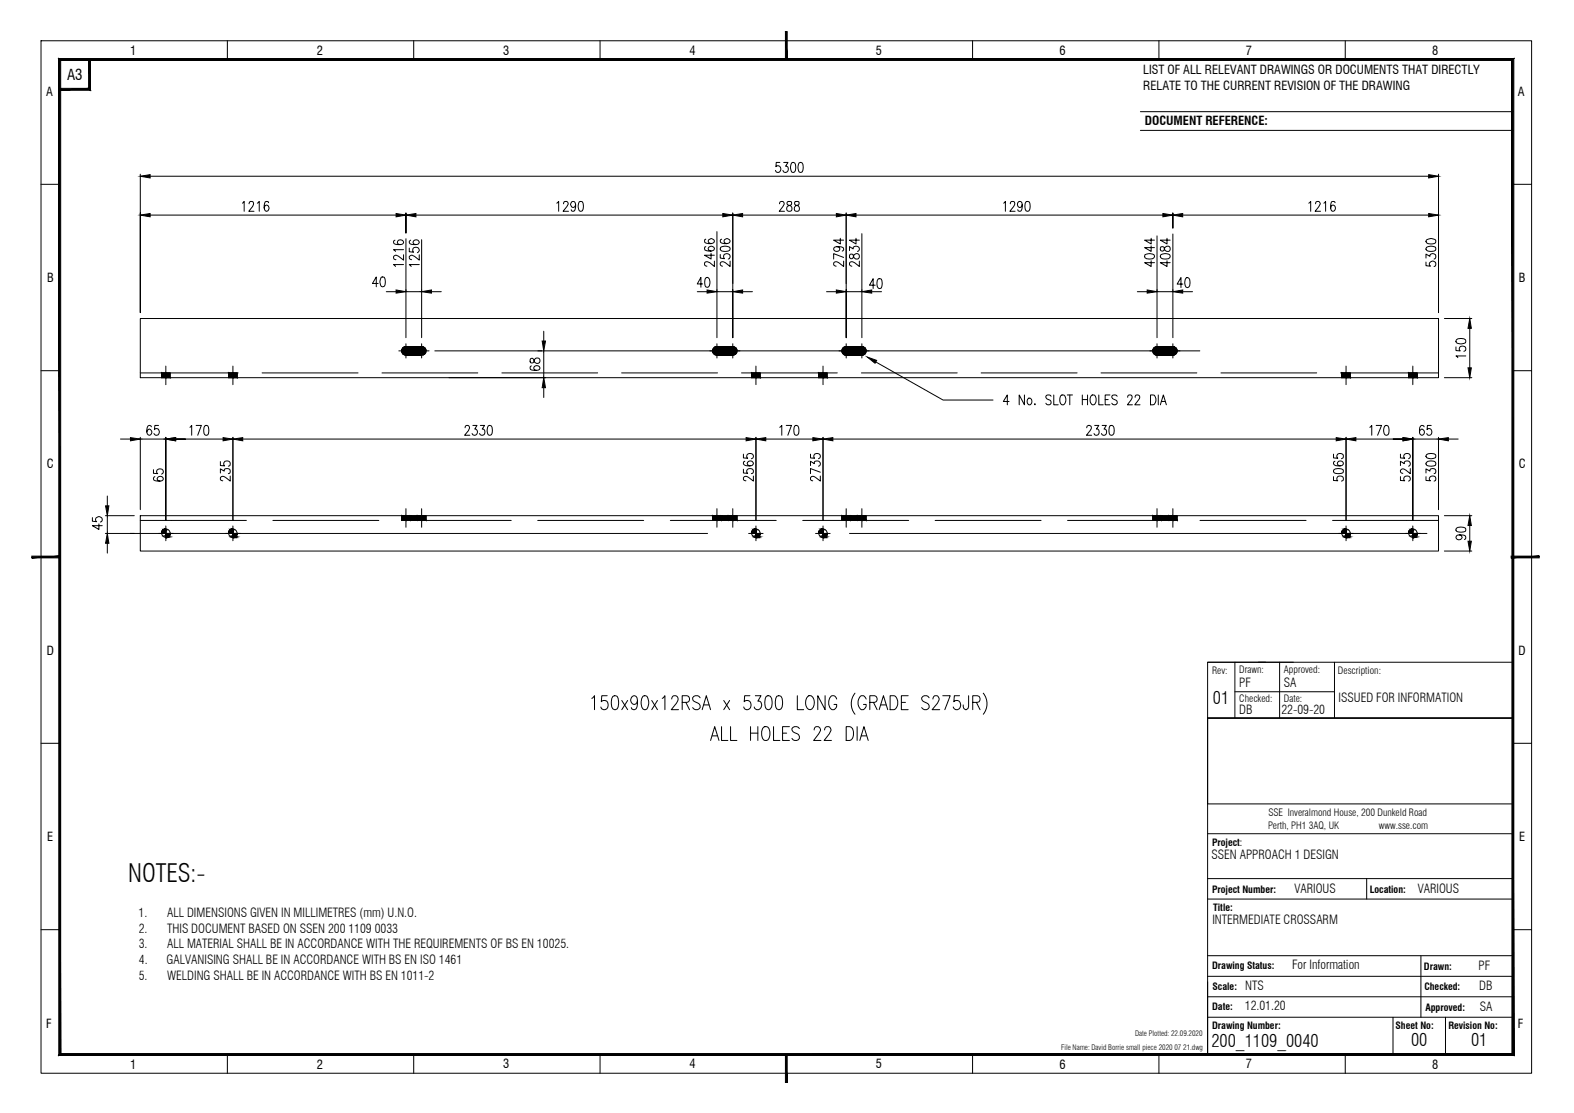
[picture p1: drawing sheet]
<svg xmlns="http://www.w3.org/2000/svg" width="420mm" height="297mm" viewBox="0 0 420 297" stroke-linecap="round" stroke-linejoin="round" font-family="sans-serif">
<!-- layer: Border -->
<g fill="none" stroke="#000" stroke-width=".27">
<path d="M304.4 29.8h99.4M304.4 34.8h99.4M322.4 176.7h81.4M345.2 176.7h-22.8v14.9h81.4h-81.4v89.8h81.4M356.2 176.7v14.9M403.8 213.5v18.1M322.4 222.5h81.4M322.4 234.5h81.4M322.4 239.9h81.4M364.8 234.5v5.4M322.4 255.1h81.4M379.3 255.1v16.4"/>
<path d="M322.4 260.6h81.4M322.4 266h81.4M322.4 271.5h81.4M371.8 271.5v9.9M385.9 271.5v9.9"/>
</g>
<!-- layer: Border Grid -->
<g fill="none" stroke="#000" stroke-width=".27">
<path d="M11 10.9h397.8v275.5h-397.8zM60.7 10.9v5M110.4 10.9v5M160.2 10.9v5M259.6 10.9v5M309.4 10.9v5M359.1 10.9v5M11 49.2h4.9M403.8 49.2h5M11 98.9h4.9M403.8 98.9h5M11 198.4h4.9"/>
<path d="M403.8 198.4h5M11 248.1h4.9M403.8 248.1h5M60.7 281.4v5M110.4 281.4v5M160.2 281.4v5M259.6 281.4v5M309.4 281.4v5M359.1 281.4v5"/>
</g>
<!-- layer: Border -->
<g fill="#000" stroke="#000" stroke-width=".27">
<path d="M15.7 15.6l.5 .5 387.9-.5zM16.2 16.1l387.9-.5-.5 .5zM404.1 15.6l-.5 .5 .5 265.6zM403.6 16.1l.5 265.6-.5-.5zM15.7 281.7h388.4l-.5-.5zM16.2 281.2h387.4l-387.9 .5zM15.7 15.6v266.1l.5-.5zM15.7 15.6l.5 .5v265.1z"/>
<path d="M15.9 23.6v.5l7.8-.5zM15.9 24.1l7.8-.5 .5 .5zM23.7 15.9v7.7l.5 .5zM23.7 15.9h.5v8.2z"/>
</g>
<!-- layer: 0 -->
<g fill="#000" stroke="#000" stroke-width=".27">
<path d="M209.7 8.4v7.5h.4zM209.7 8.4h.4v7.5z"/>
<path d="M8.5 148.9h7.4v-.5zM8.5 148.4h7.4l-7.4 .5z"/>
<path d="M403.4 148.9h7.5v-.5zM403.4 148.4h7.5l-7.5 .5z"/>
<path d="M209.7 281.4v7.5h.4zM209.7 281.4h.4v7.5z"/>
</g>
<path d="M329.6 176.7v14.9M335.9 176.7h2M341.6 176.7v14.9M403.8 176.7v14.9M322.4 191.6h81.4v22.9h-81.4zM329.6 184.6h26.6" fill="none" stroke="#000" stroke-width=".27"/>
<!-- layer: PDF_Text -->
<g fill="none" stroke="#000" stroke-width=".27">
<path d="M269.4 107.1h-1.6l1.1-1.7v2.6M273.5 105.4v2.6l-1.4-2.6v2.6M274.5 106.4a.86 .86 0 0 1 1 .6 .86 .86 0 0 1-.5 1 .92 .92 0 0 1-.8-.6 .92 .92 0 0 1 .3-1zM276.3 107.8v.2zM280.6 105.7a.75 .75 0 0 0-.8-.3 .75 .75 0 0 0-.6 .6l.4 .5 .8 .3a.71 .71 0 0 1-.3 1.2l-.7-.1-.2-.3M281.3 105.4v2.6h1.2M283.3 105.5a.84 .84 0 0 1 .9 .1 .84 .84 0 0 1 .3 .8l-.1 1a.77 .77 0 0 1-1 .6 .77 .77 0 0 1-.5-1l.1-1zM284.9 105.4h1.4M285.6 105.4v2.6M288.9 105.4v2.6M288.9 106.6h1.4M290.3 105.4v2.6"/>
<path d="M291.4 105.5a.81 .81 0 0 1 .9 0 .81 .81 0 0 1 .3 .9l-.1 1a.72 .72 0 0 1-.7 .7 .72 .72 0 0 1-.7-.7l-.1-1zM293.3 105.4v2.6h1.2M295 106.6h.8M296.3 105.4h-1.3v2.6h1.3M298.2 105.7a.78 .78 0 0 0-.8-.3 .78 .78 0 0 0-.6 .6l.2 .4 1 .4a.73 .73 0 0 1-.1 1.2 .73 .73 0 0 1-1.1-.4M301 106l.1-.4 .3-.2 .7 .2v.8l-1.2 1.6h1.4M303 106l.1-.4a.65 .65 0 0 1 .9-.1 .65 .65 0 0 1 .2 .9l-1.3 1.6h1.4M307.1 105.4h.7a1.52 1.52 0 0 1 0 2.6h-.7zM309.2 105.4v2.6M309.7 108l.8-2.6 .8 2.6M310 107.1h1.1M158 186.4l.7-.7v3.7"/>
<path d="M162.1 185.7h-1.5l-.1 1.6a1.07 1.07 0 0 1 1.3-.2 1.07 1.07 0 0 1 .5 1.2 1 1 0 0 1-.8 1.1 1 1 0 0 1-1.1-.7M163.6 185.8l.4-.1 .7 .1a3.8 3.8 0 0 1 0 3.4l-.7 .2a1.78 1.78 0 0 1-.8-2.1zM166 186.9l1.5 2.5M167.5 186.9l-1.5 2.5M170.2 186.9a.93 .93 0 0 1-1 1.1 1.2 1.2 0 0 1-.9-1.2 1.2 1.2 0 0 1 1.1-1.1l.4 .1a3.5 3.5 0 0 1 0 3.4l-.7 .2-.5-.2-.1-.4M171.6 185.8l.7-.1a2.32 2.32 0 0 1 .7 3l-.3 .5-.7 .2a2.7 2.7 0 0 1-.4-3.6zM174 186.9l1.5 2.5M175.5 186.9l-1.5 2.5M176.8 186.4l.7-.7v3.7M179.3 186.6l.3-.8 .8-.1a1.18 1.18 0 0 1 .2 2l-1.4 1.7h1.9M182.1 187.5h1.3a.91 .91 0 0 0 .7-.9 .91 .91 0 0 0-.7-.9h-1.3v3.7M183.1 187.5l1 1.9"/>
<path d="M186.9 186.2a1.05 1.05 0 0 0-1.1-.6 1.05 1.05 0 0 0-.9 1l.1 .3 .5 .4a1.68 1.68 0 0 1 1.4 1v.5a1.13 1.13 0 0 1-2 0M187.4 189.4l1.1-3.7 1.2 3.7M187.9 188.1h1.4M189.7 197.6l1.1-3.7 1.1 3.7M190.1 196.4h1.4M192.6 193.9v3.7h1.7M193.2 186.9l1.6 2.5M194.8 186.9l-1.6 2.5M195 193.9v3.7h1.7M200.2 185.7h-1.4l-.1 1.6a1.07 1.07 0 0 1 1.3-.2 1.07 1.07 0 0 1 .5 1.2 1 1 0 0 1-.8 1.1 1 1 0 0 1-1.2-.7M200.3 193.9v3.7M200.3 195.7h2"/>
<path d="M201.6 185.7h1.5l-.8 1.4a1.11 1.11 0 0 1 .9 1.6 1.11 1.11 0 0 1-1.7 .3l-.2-.3M202.3 193.9v3.7M203.8 194.1a1.12 1.12 0 0 1 1.3 0 1.12 1.12 0 0 1 .4 1.2 2.22 2.22 0 0 1-.8 2.3 1.18 1.18 0 0 1-1.4-1.4 2.79 2.79 0 0 1 .5-2.1zM204.5 185.8l.8-.1a1.81 1.81 0 0 1 .8 2.1l-.1 .9-.4 .5-.6 .2a1.78 1.78 0 0 1-.8-2.1zM206.5 193.9v3.7h1.7M207.3 185.8l.8-.1a1.81 1.81 0 0 1 .8 2.1l-.4 1.4-.7 .2a1.78 1.78 0 0 1-.8-2.1zM208.9 195.7h1.1M210.7 193.9h-1.8v3.7h1.8M212.8 185.7v3.7h1.7M213.4 194.4a1.06 1.06 0 0 0-1.1-.5 1.06 1.06 0 0 0-.9 .9 2.05 2.05 0 0 0 1.7 1.2 .94 .94 0 0 1-.4 1.6l-1-.2-.3-.3M215.6 185.9a1.11 1.11 0 0 1 1.3 0 1.11 1.11 0 0 1 .4 1.1l-.1 1.5a1 1 0 0 1-1 .9 1 1 0 0 1-1-.9l-.1-1.5zM217.3 194.8l.3-.7 .8-.2a.91 .91 0 0 1 .4 1.4l-1.6 2.3h1.9"/>
<path d="M220.1 194.8l.3-.7 .8-.2a.91 .91 0 0 1 .4 1.4l-1.6 2.3h1.9M220.2 185.7v3.7l-1.9-3.7v3.7M223.3 186.6a.98 .98 0 0 0-.9-1 .98 .98 0 0 0-1 1 2.41 2.41 0 0 0 .7 2.8 1.13 1.13 0 0 0 1.2-1.4h-.7M225.9 193.9h1a2.16 2.16 0 0 1 0 3.7h-1zM228.2 185a4.5 4.5 0 0 0 0 5.6M228.8 193.9v3.7M229.5 197.6l1.1-3.7 1.2 3.7M229.9 196.4h1.4M231.2 186.6a1.03 1.03 0 0 0-1.6-.8 2.45 2.45 0 0 0 .3 3.6 1.18 1.18 0 0 0 1.3-1.4h-.7M232.2 187.5h1.3a.91 .91 0 0 0 .7-.9 .91 .91 0 0 0-.7-.9h-1.3v3.7M233.2 187.5l.9 1.9M234.7 189.4l1.1-3.7 1.2 3.7"/>
<path d="M235.1 188.1h1.4M237.6 185.7h1.1a2.22 2.22 0 0 1 0 3.7h-1.1zM240.6 187.5h1.1M242.4 185.7h-1.8v3.7h1.8M248 186.2a1.05 1.05 0 0 0-1.1-.6 1.05 1.05 0 0 0-.9 1 2.09 2.09 0 0 0 1.7 1.2l.3 .5v.5a1.13 1.13 0 0 1-2 0M249 186.6l.2-.5 .3-.4 .9 .1a1.25 1.25 0 0 1-.1 1.9l-1.5 1.7h2.1M251.7 185.7h1.9l-1.4 3.7M256.1 185.7h-1.4l-.1 1.6a1.19 1.19 0 0 1 1.9 .6 1.19 1.19 0 0 1-1.3 1.5l-.5-.2-.2-.5M258.6 185.7v2.8a.94 .94 0 0 1-.9 .9 1.04 1.04 0 0 1-.6-1.3M259.7 187.5h1.2a.9 .9 0 0 0 .7-.9 .9 .9 0 0 0-.7-.9h-1.2v3.7M260.6 187.5l1 1.9M262.5 185a4.5 4.5 0 0 1 0 5.6"/>
</g>
<!-- layer: PDF_EL-Steel -->
<path d="M37.5 85h346.5v15.8h-346.5zM108.4 92.5h4.2M108.4 94.8h4.2M191.4 92.5h4.2M191.4 94.8h4.2M225.9 92.5h4.2M225.9 94.8h4.2M308.8 92.5h4.3M308.8 94.8h4.3M37.5 137.6h346.5v9.5h-346.5zM37.5 138.9h8.4M375.6 138.9h8.4" fill="none" stroke="#000" stroke-width=".27"/>
<!-- layer: PDF_EL-Holes -->
<g fill="#000" stroke="#000" stroke-width=".27">
<path d="M108.4 93.6h1.1v.5zM112.6 93.6h1.1v.5zM191.4 93.6h1.1l-.1 .5zM192.5 93.9h1.9zM195.6 93.6h1.2l-.1 .5zM224.7 93.6h1.2l-1.1 .5zM228.9 93.6h1.2l-1.1 .5zM307.7 93.6h1.1l-1 .5zM311.9 93.6h1.2l-1.1 .5zM44.1 141.2h.2zM62 141.2h.2zM201.6 141.2h.2z"/>
<path d="M219.4 141.2h.3zM359.1 141.2h.2zM377 141.2h.1z"/>
<path d="M43.1 99.5l1.2 1.3v-1.3zM43.1 99.5l1.2 1.3h-1.2z"/>
<path d="M44.3 99.5l1.1 1.3v-1.3zM44.3 99.5l1.1 1.3h-1.1z"/>
<path d="M61 99.5l1.2 1.3v-1.3zM61 99.5l1.2 1.3h-1.2z"/>
<path d="M62.2 99.5l1.1 1.3v-1.3zM62.2 99.5l1.1 1.3h-1.1z"/>
<path d="M107.3 94.1l.2 .3 .9-.8zM107.5 94.4l.9-.8-.5 1.1zM108.4 93.6l-.5 1.1 .5 .1z"/>
<path d="M107.5 92.8l-.2 .4 1.1 .4zM107.3 93.2l1.1 .4h-1.2zM107.2 93.6l.1 .5 1.1-.5z"/>
<path d="M108.4 93.6v1.2l.4-.1zM108.4 93.6l.8 .8-.4 .3zM108.4 93.6l.8 .8 .3-.3z"/>
<path d="M108.4 92.5v1.1l.4-1zM107.9 92.6l.5-.1v1.1zM107.5 92.8l.9 .8-.5-1z"/>
<path d="M108.4 93.6h1.1v-.4zM109.2 92.8l.3 .4-1.1 .4zM108.8 92.6l-.4 1 .8-.8z"/>
<path d="M109.5 93.9l2 .2-.1-.2zM109.5 93.9l2 .2h-2zM109.5 94.1h2zM109.5 94.1h2zM109.5 94.1l2.1 .1zM109.5 94.1l2.1 .1h-2.2zM109.4 94.2l2.2 .1zM109.4 94.2l2.2 .1zM109.3 94.3l2.4 .1zM109.3 94.3l2.4 .1h-2.5zM109.2 94.4h2.5zM109.2 94.4h2.5zM109.2 94.4l2.6 .1zM109.2 94.4l2.6 .1zM109.1 94.5l2.9 .1zM109 94.6h3zM109 94.6l3 .1zM109 94.7h3zM109 94.7h3.1zM108.8 94.7h3.3zM108.8 94.7h3.4zM108.8 94.7h3.4zM108.8 94.7l3.5 .1zM108.6 94.8h3.7zM108.6 94.8h3.8zM108.6 94.8h3.8zM108.6 94.8h4zM108.4 94.8h4.2z"/>
<path d="M111.5 94.1l.2 .3 .9-.8zM111.7 94.4l.9-.8-.5 1.1zM112.6 93.6l-.5 1.1 .5 .1z"/>
<path d="M111.7 92.8l-.2 .4 1.1 .4zM111.5 93.2l1.1 .4h-1.2zM111.4 93.6l.1 .5 1.1-.5z"/>
<path d="M108.6 92.5h3.8zM108.6 92.5h3.7zM108.6 92.5h3.7zM108.6 92.5l3.6 .1zM108.8 92.6h3.4zM108.8 92.6h3.3zM108.8 92.6h3.3zM108.8 92.6l3.2 .1zM109 92.7h3zM109 92.7h3zM109 92.7h3zM109 92.7l2.8 .1zM109.1 92.8h2.7zM109.1 92.8h2.6zM109.2 92.8h2.5zM109.2 92.8l2.5 .1zM109.2 92.9h2.5zM109.2 92.9l2.4 .1zM109.3 93h2.3zM109.3 93h2.3zM109.4 93l2.1 .2 .1-.2zM109.4 93l2.1 .2h-2zM109.5 93.2l2 .1zM109.5 93.2l2 .1zM109.5 93.3l1.9 .1 .1-.1zM109.5 93.3l1.9 .1h-1.9zM109.5 93.4l1.9 .1zM109.5 93.4l1.9 .1zM109.5 93.5l1.9 .1v-.1zM109.5 93.5l1.9 .1h-1.9zM109.5 93.6l1.9 .3v-.3zM109.5 93.6l1.9 .3h-1.9zM109.5 93.9h1.9z"/>
<path d="M108.4 92.5h4.2zM108.4 92.5h4z"/>
<path d="M112.6 93.6v1.2l.4-.1zM112.6 93.6l.8 .8-.4 .3zM112.6 93.6l.8 .8 .3-.3z"/>
<path d="M112.6 92.5v1.1l.4-1zM112.1 92.6l.5-.1v1.1zM111.7 92.8l.9 .8-.5-1z"/>
<path d="M112.6 93.6h1.1v-.4zM112.6 93.6l.8-.8 .3 .4zM113 92.6l-.4 1 .8-.8z"/>
<path d="M190.3 94.1l.3 .3 .8-.8zM190.6 94.4l.8-.8-.5 1.1zM191.4 93.6l-.5 1.1 .5 .1z"/>
<path d="M190.6 92.8l-.3 .4 1.1 .4zM190.3 93.2l1.1 .4h-1.2zM190.2 93.6l.1 .5 1.1-.5z"/>
<path d="M191.4 93.6v1.2l.4-.1zM191.4 93.6l.8 .8-.4 .3zM191.4 93.6l.8 .8 .2-.3z"/>
<path d="M191.6 94.8h3.8zM191.6 94.8h3.8z"/>
<path d="M191.4 92.5v1.1l.4-1zM190.9 92.6l.5-.1v1.1zM190.6 92.8l.8 .8-.5-1z"/>
<path d="M191.4 93.6h1.1l-.1-.4zM192.2 92.8l.2 .4-1 .4zM191.8 92.6l-.4 1 .8-.8z"/>
<path d="M192.5 93.9l2 .2-.1-.2zM192.5 93.9l2 .2h-2.1zM192.4 94.1h2.1zM192.4 94.1h2.1zM192.4 94.1l2.1 .1zM192.4 94.1l2.1 .1h-2.1zM192.4 94.2l2.2 .1zM192.4 94.2l2.2 .1zM192.3 94.3l2.4 .1zM192.3 94.3l2.4 .1h-2.4zM192.3 94.4h2.5zM192.2 94.4h2.6zM192.2 94.4l2.6 .1zM192.2 94.4l2.6 .1zM192.1 94.5l2.8 .1zM192 94.6h2.9zM192 94.6l3 .1zM192 94.6l3 .1zM191.9 94.7h3.2zM191.8 94.7h3.3zM191.8 94.7h3.4zM191.8 94.7h3.4zM191.8 94.7l3.5 .1zM191.6 94.8h3.7z"/>
<path d="M194.5 94.1l.3 .3 .8-.8zM194.8 94.4l.8-.8-.5 1.1zM195.6 93.6l-.5 1.1 .5 .1z"/>
<path d="M194.8 92.8l-.3 .4 1.1 .4zM194.5 93.2l1.1 .4h-1.2zM194.4 93.6l.1 .5 1.1-.5z"/>
<path d="M191.6 94.8h4zM191.4 94.8h4.2z"/>
<path d="M191.4 92.5h4.2zM191.4 92.5h4zM191.6 92.5h3.8zM191.6 92.5h3.7zM191.6 92.5h3.7zM191.6 92.5l3.6 .1zM191.8 92.6h3.4zM191.8 92.6h3.3zM191.8 92.6h3.3zM191.8 92.6l3.2 .1zM191.9 92.7h3.1zM191.9 92.7h3zM192 92.7h2.9zM192 92.7l2.8 .1zM192.1 92.8h2.7zM192.1 92.8h2.7zM192.2 92.8h2.6zM192.2 92.8l2.5 .1zM192.3 92.9h2.4zM192.3 92.9l2.3 .1zM192.3 93h2.3zM192.3 93h2.2zM192.4 93l2.1 .2v-.2zM192.4 93l2.1 .2h-2.1zM192.4 93.2h2.1zM192.4 93.2l2.1 .1zM192.4 93.3l2 .1 .1-.1zM192.4 93.3l2 .1h-1.9zM192.5 93.4l1.9 .1zM192.5 93.4l1.9 .1zM192.5 93.5l1.9 .1v-.1zM192.5 93.5l1.9 .1h-1.9zM192.5 93.6l1.9 .3v-.3zM192.5 93.6l1.9 .3h-1.9zM192.5 93.9h1.9z"/>
<path d="M195.6 93.6v1.2l.4-.1zM195.6 93.6l.8 .8-.4 .3zM195.6 93.6l.8 .8 .3-.3z"/>
<path d="M195.6 92.5v1.1l.4-1zM195.1 92.6l.5-.1v1.1zM194.8 92.8l.8 .8-.5-1z"/>
<path d="M195.6 93.6h1.2l-.1-.4zM195.6 93.6l.8-.8 .3 .4zM196 92.6l-.4 1 .8-.8z"/>
<path d="M200.6 99.5l1.2 1.3v-1.3zM200.6 99.5l1.2 1.3h-1.2z"/>
<path d="M201.8 99.5l1.1 1.3v-1.3zM201.8 99.5l1.1 1.3h-1.1z"/>
<path d="M218.5 99.5l1.2 1.3v-1.3zM218.5 99.5l1.2 1.3h-1.2z"/>
<path d="M219.7 99.5l1.1 1.3v-1.3zM219.7 99.5l1.1 1.3h-1.1z"/>
<path d="M224.8 93.2l1.1 .4h-1.2zM225.1 92.8l-.3 .4 1.1 .4zM225.1 92.8l.3-.2 .5 1z"/>
<path d="M225.4 92.6l.5-.1v1.1zM225.9 92.5v1.1l.4-1zM226.3 92.6l.4 .2-.8 .8z"/>
<path d="M225.9 93.6v1.2l-.5-.1zM225.9 93.6l-.8 .8 .3 .3zM224.8 94.1l1.1-.5-.8 .8z"/>
<path d="M226.7 92.8l.2 .4-1 .4zM225.9 93.6h1.1l-.1-.4zM225.9 93.6h1.1l-.1 .5z"/>
<path d="M225.9 93.6l1 .5-.2 .3zM225.9 93.6l.4 1.1 .4-.3zM225.9 93.6l.4 1.1-.4 .1z"/>
<path d="M229 93.2l1.1 .4h-1.2zM229.3 92.8l-.3 .4 1.1 .4zM229.3 92.8l.3-.2 .5 1z"/>
<path d="M229.6 92.6l.5-.1v1.1zM230.1 92.5v1.1l.4-1zM230.5 92.6l.4 .2-.8 .8z"/>
<path d="M225.9 92.5h4.2zM225.9 92.5h4zM226 92.5h3.9zM226 92.5l3.6 .1zM226.3 92.6h3.3zM226.3 92.6l3.2 .1zM226.4 92.7h3.1zM226.4 92.7l2.9 .1zM226.6 92.8h2.7zM226.6 92.8l2.6 .1zM226.8 92.9l2.3 .1 .1-.1zM226.8 92.9l2.3 .1h-2.2zM226.9 93l2.1 .3 .1-.3zM226.9 93l2.1 .3h-2.1zM226.9 93.3l2 .2 .1-.2zM226.9 93.3l2 .2h-1.9zM227 93.5l1.9 .1v-.1zM227 93.5l1.9 .1h-1.9zM227 93.6l1.9 .3v-.3zM227 93.6l1.9 .3h-1.9zM227 93.9l2 .2-.1-.2zM227 93.9l2 .2h-2.1zM226.9 94.1l2.2 .1-.1-.1zM226.9 94.1l2.2 .1h-2.2zM226.9 94.2l2.3 .2-.1-.2zM226.9 94.2l2.3 .2h-2.4zM226.8 94.4l2.5 .1zM226.8 94.4l2.5 .1h-2.7zM226.6 94.5l2.9 .2zM226.4 94.7h3.1zM226.4 94.7h3.2zM226.3 94.7h3.3zM226.3 94.7l3.6 .1zM226 94.8h3.9zM226 94.8h4.1zM225.9 94.8h4.2z"/>
<path d="M230.1 93.6v1.2l-.5-.1zM230.1 93.6l-.8 .8 .3 .3zM229 94.1l1.1-.5-.8 .8z"/>
<path d="M230.1 93.6l.8-.8 .2 .4zM230.1 93.6h1.1l-.1-.4zM230.1 93.6h1.1l-.1 .5z"/>
<path d="M230.1 93.6l1 .5-.2 .3zM230.1 93.6l.4 1.1 .4-.3zM230.1 93.6l.4 1.1-.4 .1z"/>
<path d="M307.8 93.2l1 .4h-1.1zM308 92.8l-.2 .4 1 .4zM308 92.8l.4-.2 .4 1z"/>
<path d="M308.4 92.6l.4-.1v1.1zM308.8 92.5v1.1l.5-1zM309.3 92.6l.4 .2-.9 .8z"/>
<path d="M308.8 93.6v1.2l-.4-.1zM308.8 93.6l-.8 .8 .4 .3zM307.8 94.1l1-.5-.8 .8z"/>
<path d="M309.7 92.8l.2 .4-1.1 .4zM308.8 93.6h1.2l-.1-.4zM308.8 93.6h1.2l-.1 .5z"/>
<path d="M308.8 93.6l1.1 .5-.2 .3zM308.8 93.6l.5 1.1 .4-.3zM308.8 93.6l.5 1.1-.5 .1z"/>
<path d="M312 93.2l1.1 .4h-1.2zM312.2 92.8l-.2 .4 1.1 .4zM312.2 92.8l.4-.2 .5 1z"/>
<path d="M312.6 92.6l.5-.1v1.1zM313.1 92.5v1.1l.4-1zM313.5 92.6l.4 .2-.8 .8z"/>
<path d="M308.8 92.5h4.3zM308.8 92.5h4.1zM309.1 92.5h3.8zM309.1 92.5l3.6 .1zM309.3 92.6h3.4zM309.3 92.6l3.2 .1zM309.4 92.7h3.1zM309.4 92.7l2.9 .1zM309.6 92.8h2.7zM309.6 92.8l2.6 .1zM309.7 92.9l2.4 .1 .1-.1zM309.7 92.9l2.4 .1h-2.2zM309.9 93l2.1 .3 .1-.3zM309.9 93l2.1 .3h-2.1zM309.9 93.3l2 .2 .1-.2zM309.9 93.3l2 .2h-1.9zM310 93.5l1.9 .1v-.1zM310 93.5l1.9 .1h-1.9zM310 93.6l1.9 .3v-.3zM310 93.6l1.9 .3h-1.9zM310 93.9l2 .2-.1-.2zM310 93.9l2 .2h-2.1zM309.9 94.1l2.2 .1-.1-.1zM309.9 94.1l2.2 .1h-2.2zM309.9 94.2l2.3 .2-.1-.2zM309.9 94.2l2.3 .2h-2.5zM309.7 94.4l2.6 .1zM309.7 94.4l2.6 .1h-2.7zM309.6 94.5l2.9 .2zM309.4 94.7h3.1zM309.4 94.7h3.3zM309.3 94.7h3.4zM309.3 94.7l3.6 .1zM309.1 94.8h3.8zM309.1 94.8h4zM308.8 94.8h4.3z"/>
<path d="M313.1 93.6v1.2l-.5-.1zM312.2 94.4l.4 .3 .5-1.1zM312 94.1l1.1-.5-.9 .8z"/>
<path d="M313.9 92.8l.2 .4-1 .4zM313.1 93.6h1.1l-.1-.4zM313.1 93.6h1.1l-.1 .5z"/>
<path d="M313.1 93.6l1 .5-.2 .3zM313.1 93.6l.4 1.1 .4-.3zM313.1 93.6l.4 1.1-.4 .1z"/>
<path d="M358.1 99.5l1.2 1.3v-1.3zM358.1 99.5l1.2 1.3h-1.2z"/>
<path d="M359.3 99.5l1.2 1.3v-1.3zM359.3 99.5l1.2 1.3h-1.2z"/>
<path d="M376 99.5l1.1 1.3v-1.3zM376 99.5l1.1 1.3h-1.1z"/>
<path d="M377.1 99.5l1.2 1.3v-1.3zM377.1 99.5l1.2 1.3h-1.2z"/>
<path d="M107.2 137.6l1.2 1.3v-1.3zM107.2 137.6l1.2 1.3h-1.2z"/>
<path d="M108.4 137.6l1.1 1.3v-1.3zM108.4 137.6l1.1 1.3h-1.1z"/>
<path d="M109.5 137.6l1.9 1.3v-1.3zM109.5 137.6l1.9 1.3h-1.9z"/>
<path d="M111.4 137.6l1.2 1.3v-1.3zM111.4 137.6l1.2 1.3h-1.2z"/>
<path d="M112.6 137.6l1.1 1.3v-1.3zM112.6 137.6l1.1 1.3h-1.1z"/>
<path d="M190.2 137.6l1.2 1.3v-1.3zM190.2 137.6l1.2 1.3h-1.2z"/>
<path d="M191.4 137.6l1.1 1.3v-1.3zM191.4 137.6l1.1 1.3h-1.1z"/>
<path d="M192.5 137.6l1.9 1.3v-1.3zM192.5 137.6l1.9 1.3h-1.9z"/>
<path d="M194.4 137.6l1.2 1.3v-1.3zM194.4 137.6l1.2 1.3h-1.2z"/>
<path d="M195.6 137.6l1.2 1.3v-1.3zM195.6 137.6l1.2 1.3h-1.2z"/>
<path d="M224.7 137.6l1.2 1.3v-1.3zM224.7 137.6l1.2 1.3h-1.2z"/>
<path d="M225.9 137.6l1.1 1.3v-1.3zM225.9 137.6l1.1 1.3h-1.1z"/>
<path d="M227 137.6l1.9 1.3v-1.3zM227 137.6l1.9 1.3h-1.9z"/>
<path d="M228.9 137.6l1.2 1.3v-1.3zM228.9 137.6l1.2 1.3h-1.2z"/>
<path d="M230.1 137.6l1.1 1.3v-1.3zM230.1 137.6l1.1 1.3h-1.1z"/>
<path d="M307.7 137.6l1.1 1.3v-1.3zM307.7 137.6l1.1 1.3h-1.1z"/>
<path d="M308.8 137.6l1.2 1.3v-1.3zM308.8 137.6l1.2 1.3h-1.2z"/>
<path d="M310 137.6l1.9 1.3v-1.3zM310 137.6l1.9 1.3h-1.9z"/>
<path d="M311.9 137.6l1.2 1.3v-1.3zM311.9 137.6l1.2 1.3h-1.2z"/>
<path d="M313.1 137.6l1.1 1.3v-1.3zM313.1 137.6l1.1 1.3h-1.1z"/>
<path d="M44.1 141.2l.2 .1zM43.9 141.3h.4zM43.9 141.3l.4 .1zM43.7 141.4h.6zM43.7 141.4l.6 .1zM43.5 141.5h.8zM43.5 141.5l.8 .1zM43.5 141.5l.8 .1h-.9zM43.4 141.6l.9 .2v-.2zM43.4 141.6l.9 .2h-1zM43.3 141.8l1 .1v-.1zM43.3 141.8l1 .1h-1.1zM43.2 141.9l1.1 .3v-.3zM43.2 141.9l1.1 .3h-1.1zM43.2 142.2l1.1 .2v-.2zM43.2 142.2l1.1 .2h-1.2z"/>
<path d="M44.3 143.5h.2zM44.3 143.5h.2zM44.3 143.5h.4z"/>
<path d="M44.3 142.4l1.1 .2v-.2zM44.3 142.4l1.1 .2h-1.1zM44.3 142.6l1.1 .1v-.1zM44.3 142.6l1.1 .1h-1.1zM44.3 142.7l1 .2 .1-.2zM44.3 142.7l1 .2h-1zM44.3 142.9l.9 .2 .1-.2zM44.3 142.9l.9 .2h-.9zM44.3 143.1h.9zM44.3 143.1l.7 .2zM44.3 143.3h.7zM44.3 143.3l.6 .1zM44.3 143.4h.6zM44.3 143.4l.4 .1z"/>
<path d="M62 141.2l.2 .1zM61.8 141.3h.4zM61.8 141.3l.4 .1zM61.6 141.4h.6zM61.6 141.4l.6 .1zM61.4 141.5h.8zM61.4 141.5l.8 .1zM61.4 141.5l.8 .1h-.9zM61.3 141.6l.9 .2v-.2zM61.3 141.6l.9 .2h-1zM61.2 141.8l1 .1v-.1zM61.2 141.8l1 .1h-1.1zM61.1 141.9l1.1 .3v-.3zM61.1 141.9l1.1 .3h-1.2zM61 142.2l1.2 .2v-.2zM61 142.2l1.2 .2h-1.2z"/>
<path d="M62.2 143.5h.1zM62.2 143.5h.1zM62.2 143.5h.4z"/>
<path d="M62.2 142.4l1.1 .2v-.2zM62.2 142.4l1.1 .2h-1.1zM62.2 142.6l1 .1 .1-.1zM62.2 142.6l1 .1h-1zM62.2 142.7l.9 .2 .1-.2zM62.2 142.7l.9 .2h-.9zM62.2 142.9l.9 .2v-.2zM62.2 142.9l.9 .2h-.9zM62.2 143.1h.9zM62.2 143.1l.7 .2zM62.2 143.3h.7zM62.2 143.3l.6 .1zM62.2 143.4h.6zM62.2 143.4l.4 .1z"/>
<path d="M201.6 141.2l.2 .1zM201.4 141.3h.4zM201.4 141.3l.4 .1zM201.2 141.4h.6zM201.2 141.4l.6 .1zM201 141.5h.8zM201 141.5l.8 .1zM201 141.5l.8 .1h-.9zM200.9 141.6l.9 .2v-.2zM200.9 141.6l.9 .2h-1zM200.8 141.8l1 .1v-.1zM200.8 141.8l1 .1h-1.1zM200.7 141.9l1.1 .3v-.3zM200.7 141.9l1.1 .3h-1.2zM200.6 142.2l1.2 .2v-.2zM200.6 142.2l1.2 .2h-1.2z"/>
<path d="M201.8 143.5h.2zM201.8 143.5h.2zM201.8 143.5h.4z"/>
<path d="M201.8 142.4l1.1 .2v-.2zM201.8 142.4l1.1 .2h-1.1zM201.8 142.6l1 .1 .1-.1zM201.8 142.6l1 .1h-1zM201.8 142.7l1 .2v-.2zM201.8 142.7l1 .2h-1zM201.8 142.9l.9 .2 .1-.2zM201.8 142.9l.9 .2h-.9zM201.8 143.1h.9zM201.8 143.1l.8 .2zM201.8 143.3h.8zM201.8 143.3l.5 .1zM201.8 143.4h.5zM201.8 143.4l.4 .1z"/>
<path d="M219.4 141.2l.3 .1zM219.3 141.3h.4zM219.3 141.3l.4 .1zM219.1 141.4h.6zM219.1 141.4l.6 .1zM218.9 141.5h.8zM218.9 141.5l.8 .1zM218.9 141.5l.8 .1h-.9zM218.8 141.6l.9 .2v-.2zM218.8 141.6l.9 .2h-1.1zM218.6 141.8l1.1 .1v-.1zM218.6 141.8l1.1 .1h-1.1zM218.6 141.9l1.1 .3v-.3zM218.6 141.9l1.1 .3h-1.2zM218.5 142.2l1.2 .2v-.2zM218.5 142.2l1.2 .2h-1.2z"/>
<path d="M219.7 143.5h.2zM219.7 143.5h.2zM219.7 143.5h.3z"/>
<path d="M219.7 142.4l1.1 .2v-.2zM219.7 142.4l1.1 .2h-1.1zM219.7 142.6l1.1 .1v-.1zM219.7 142.6l1.1 .1h-1.1zM219.7 142.7l1 .2 .1-.2zM219.7 142.7l1 .2h-1zM219.7 142.9l.8 .2 .2-.2zM219.7 142.9l.8 .2h-.8zM219.7 143.1h.8zM219.7 143.1l.7 .2zM219.7 143.3h.7zM219.7 143.3l.5 .1zM219.7 143.4h.5zM219.7 143.4l.3 .1z"/>
<path d="M359.1 141.2l.2 .1zM358.9 141.3h.4zM358.9 141.3l.4 .1zM358.7 141.4h.6zM358.7 141.4l.6 .1zM358.5 141.5h.8zM358.5 141.5l.8 .1zM358.5 141.5l.8 .1h-.9zM358.4 141.6l.9 .2v-.2zM358.4 141.6l.9 .2h-1zM358.3 141.8l1 .1v-.1zM358.3 141.8l1 .1h-1.1zM358.2 141.9l1.1 .3v-.3zM358.2 141.9l1.1 .3h-1.2zM358.1 142.2l1.2 .2v-.2zM358.1 142.2l1.2 .2h-1.2z"/>
<path d="M359.3 143.5h.2zM359.3 143.5h.2zM359.3 143.5h.4z"/>
<path d="M359.3 142.4l1.1 .2 .1-.2zM359.3 142.4l1.1 .2h-1.1zM359.3 142.6l1.1 .1v-.1zM359.3 142.6l1.1 .1h-1.1zM359.3 142.7l1 .2 .1-.2zM359.3 142.7l1 .2h-1zM359.3 142.9l.9 .2 .1-.2zM359.3 142.9l.9 .2h-.9zM359.3 143.1h.9zM359.3 143.1l.7 .2zM359.3 143.3h.7zM359.3 143.3l.6 .1zM359.3 143.4h.6zM359.3 143.4l.4 .1z"/>
<path d="M377 141.2l.1 .1zM376.8 141.3h.3zM376.8 141.3l.3 .1zM376.6 141.4h.5zM376.6 141.4l.5 .1zM376.4 141.5h.7zM376.4 141.5l.7 .1zM376.2 141.6h.9zM376.2 141.6l.9 .2v-.2zM376.2 141.6l.9 .2h-.9zM376.2 141.8l.9 .1v-.1zM376.2 141.8l.9 .1h-1zM376.1 141.9l1 .3v-.3zM376.1 141.9l1 .3h-1.1zM376 142.2l1.1 .2v-.2zM376 142.2l1.1 .2h-1.1z"/>
<path d="M377.1 143.5h.3zM377.1 143.5h.3zM377.1 143.5h.5z"/>
<path d="M377.1 142.4l1.2 .2v-.2zM377.1 142.4l1.2 .2h-1.2zM377.1 142.6l1.2 .1v-.1zM377.1 142.6l1.2 .1h-1.2zM377.1 142.7l1 .2 .2-.2zM377.1 142.7l1 .2h-1zM377.1 142.9l.9 .2 .1-.2zM377.1 142.9l.9 .2h-.9zM377.1 143.1h.9zM377.1 143.1l.8 .2zM377.1 143.3h.8zM377.1 143.3l.6 .1zM377.1 143.4h.6zM377.1 143.4l.5 .1z"/>
</g>
<!-- layer: PDF_EL-Steel-Hidd -->
<g fill="none" stroke="#000" stroke-width=".27">
<path d="M37.5 99.5h26.1M70 99.5h25.6M102 99.5h25.5M134 99.5h25.5M165.9 99.5h25.6M197.9 99.5h25.6M229.9 99.5h25.6M261.9 99.5h25.6M293.9 99.5h25.6M325.9 99.5h25.6M357.9 99.5h26.1M45.9 138.9h19.9"/>
<path d="M72.8 138.9h28.3M108.2 138.9h28.3M143.5 138.9h28.3M178.9 138.9h28.3M214.3 138.9h28.3M249.6 138.9h28.3M285 138.9h28.3M320.3 138.9h28.3M355.7 138.9h19.9"/>
</g>
<!-- layer: PDF_EL-Centre-Line -->
<g fill="none" stroke="#000" stroke-width=".27">
<path d="M44.3 97.7v5M62.2 97.7v5M116.1 93.6h204.2M201.8 97.7v5M219.7 97.7v5M359.3 97.7v5M377.1 97.7v5M108.4 135.8v4.9M112.6 135.8v4.9M191.4 135.8v4.9M195.6 135.8v4.9M225.9 135.8v4.9"/>
<path d="M230.1 135.8v4.9M308.8 135.8v4.9M313.1 135.8v4.9M34.8 142.4h154.1M226.8 142.4h154.1"/>
</g>
<!-- layer: PDF_Dimensions -->
<g fill="none" stroke="#000" stroke-width=".27">
<path d="M37.5 46.5v36.9v-26.5M40.1 57.4h65.6M40.1 47h341.3M64.7 54.2l.5-.4v2.6M66.5 54.4l.4-.6h.6l.2 .4-.3 .9-1 1.3h1.4M68.7 54.2l.5-.4v2.6M71.7 54.1a.61 .61 0 0 0-.9-.3 1.85 1.85 0 0 0 .3 2.6 .78 .78 0 0 0 .7-.9 .78 .78 0 0 0-1-.6l-.3 .6M108.4 56.9v5.3v-5.3M111 57.4h81.9M148.6 54.2l.5-.4v2.6M150.4 54.4l.2-.6h.6l.3 .2a.87 .87 0 0 1-.2 1.1l-1 1.3h1.5M153.7 54.6a.7 .7 0 0 1-.8 .8 .79 .79 0 0 1-.6-1 .79 .79 0 0 1 1.1-.6 2.31 2.31 0 0 1 0 2.5l-.5 .1-.3-.1-.1-.3"/>
<path d="M154.6 53.8h.5a1.18 1.18 0 0 1 .6 1.4l-.3 1.1-.5 .1a1.71 1.71 0 0 1-.4-2.2zM198.2 57.4h25.1M208.1 54.4l.1-.4 .3-.2 .7 .2a.87 .87 0 0 1-.2 1.1l-1 1.3h1.4M208.2 43.3h-1l-.1 1.2a.81 .81 0 0 1 1.1 .1 .81 .81 0 0 1 0 1.1 .81 .81 0 0 1-1.1 .1l-.1-.3M209.2 43.3h1.1l-.6 1.1a.78 .78 0 0 1 .7 1.2 .78 .78 0 0 1-1.4-.1M210.2 53.8a.54 .54 0 0 0 .2 .9 .83 .83 0 0 1 1 1 .83 .83 0 0 1-1.2 .6l-.1-.2a.96 .96 0 0 1 .9-1.4 .6 .6 0 0 0 .2-.9zM211.3 43.5l.5-.2a1.22 1.22 0 0 1 .6 1.6l-.3 1-.5 .1a1.71 1.71 0 0 1-.5-2.1zM212.2 53.8a.6 .6 0 0 0 .2 .9 .81 .81 0 0 1 1 1 .81 .81 0 0 1-1.3 .4l-.1-.3a1.16 1.16 0 0 1 1.2-1.2 .53 .53 0 0 0-.3-.8zM213.3 43.5l.5-.2a1.54 1.54 0 0 1 .5 2.2l-.2 .4-.5 .1a1.63 1.63 0 0 1-.5-2.1zM228.5 57.4h81.9M267.9 54.2l.5-.4v2.6M269.7 54.4l.1-.4 .3-.2h.6l.2 .4-.3 .9-1 1.3h1.4"/>
<path d="M272.9 54.6a.7 .7 0 0 1-.8 .8 .79 .79 0 0 1-.5-1 .79 .79 0 0 1 1-.6 2.09 2.09 0 0 1-.3 2.6l-.5-.1-.1-.3M273.9 53.8h.5a1.18 1.18 0 0 1 .6 1.4l-.3 1.1-.5 .1a1.63 1.63 0 0 1-.5-2.2zM313.1 56.9v4v-4M315.7 57.4h65.7M349.4 54.2l.5-.4v2.6M351.2 54.4l.2-.6h.8a.57 .57 0 0 1 0 .9l-1.1 1.7h1.4M353.4 54.2l.5-.4v2.6M356.4 54.1a.63 .63 0 0 0-.9-.3l-.2 .4a1.9 1.9 0 0 0 .5 2.2 .78 .78 0 0 0 .7-.9 .78 .78 0 0 0-1-.6l-.3 .6M384 46.5v36.9v-26.5M101 75.6h-1.6l1-1.7v2.6M101.8 74l.4-.1a1.2 1.2 0 0 1 .7 1.5l-.3 1-.5 .1a1.89 1.89 0 0 1-.3-2.5zM103.1 77.9h2.6"/>
<path d="M105.4 64.1a.57 .57 0 0 0-.2 .9l.4 .2a1.9 1.9 0 0 0 2.1-.5 .78 .78 0 0 0-.9-.7 .78 .78 0 0 0-.6 1l.6 .3M107.7 70.6h-2.6l.5 .5M107.7 68v1.4l-1.3-1a.69 .69 0 0 0-1-.2 .69 .69 0 0 0-.1 1l.4 .1M107.7 66.6h-2.6l.5 .5M108.4 63.7v26.4M108.4 77.9h4.2M109.2 66.2v1l1.2 .1a.8 .8 0 0 1 .1-1.1 .8 .8 0 0 1 1.1 0 .8 .8 0 0 1 0 1.1l-.2 .1M109.6 64.1l-.4 .6a2.12 2.12 0 0 0 2.5 .3 .78 .78 0 0 0-.4-1.1 .78 .78 0 0 0-1 .7l.1 .4 .6 .3M111.9 70.6h-2.7l.6 .5M111.9 68v1.4l-1.3-1a.76 .76 0 0 0-.8-.3 .76 .76 0 0 0-.6 .8l.7 .4M112.6 64v26.1M115.2 77.9h2.6"/>
<path d="M186.1 77.9h2.7M187.6 75.8h-1.5l1-1.8v2.7M188.4 74.2l.5-.2a1.73 1.73 0 0 1 0 2.7h-.2a1.18 1.18 0 0 1-.6-1.5zM188.4 65.8a.59 .59 0 0 0-.2 .9 1.85 1.85 0 0 0 2.5-.3 .78 .78 0 0 0-.9-.7 .78 .78 0 0 0-.6 1l.6 .3M188.4 63.8l-.2 .1-.1 .5a1.53 1.53 0 0 0 2.2 .5l.3-.2a.76 .76 0 0 0-.7-1 .76 .76 0 0 0-.7 1l.6 .3M189.8 67.6v1.5l-1.7-1h2.6M190.7 69.7v1.4a2.84 2.84 0 0 0-2.2-1.2l-.3 .1-.1 .6 .6 .4M191.4 77.9h4.2M191.4 61.8v28.3M192.3 67.9v1l1.1 .1a.84 .84 0 0 1 .1-1.1 .84 .84 0 0 1 1.1 0 .84 .84 0 0 1 .1 1.1l-.3 .1M192.4 66a1.95 1.95 0 0 1 2.5 .3v.2a1.72 1.72 0 0 1-2.6 0zM192.6 63.8l-.2 .1-.1 .5a1.56 1.56 0 0 0 2.2 .5l.3-.2a.76 .76 0 0 0-.7-1 .76 .76 0 0 0-.7 1l.6 .3"/>
<path d="M194.9 69.7v1.4l-1.3-1a.69 .69 0 0 0-1-.2 .69 .69 0 0 0-.1 1l.4 .1M195.6 75.7v-18.8v33.2v-12.8M198.2 77.9h2.7M220.6 77.9h2.7M223.4 65.8l.7 .3a.75 .75 0 0 1-.7 1 .75 .75 0 0 1-.7-1l.7-.3a1.5 1.5 0 0 1 1.8 .6l-.1 .5-.3 .1M224.3 63.6v1.5l-1.8-1h2.7M225.2 69.7v1.4l-1.3-1a.69 .69 0 0 0-1-.2 .69 .69 0 0 0-.1 1l.4 .1M225.2 68.7l-2.7-1v1.4M225.9 75.7v-18.8v33.2v-12.8M225.9 77.9h4.2M226.8 66.9v-1.1l.9 .6a.77 .77 0 0 1 1.2-.6 .77 .77 0 0 1 0 1.3M226.9 67.9a.68 .68 0 0 0-.1 .7 .68 .68 0 0 0 .6 .4l.3-.1a.94 .94 0 0 1 .6-1.1 .94 .94 0 0 1 1.1 .4 .77 .77 0 0 1-.6 1 .77 .77 0 0 1-.9-.7l-.2-.4a.56 .56 0 0 0-.8-.2z"/>
<path d="M228.5 63.6v1.5l-1.7-1h2.6M229.4 69.7v1.4l-1.3-1-.9-.2-.3 .1-.1 .6 .6 .4M230.1 62.4v27.7M232.7 77.9h2.6M233.6 76.1h-1.5l1-1.7v2.6M234.4 74.5l.5-.1a1.15 1.15 0 0 1 .6 1.4l-.3 1.1-.5 .1a1.96 1.96 0 0 1-.3-2.5zM303.6 77.9h2.6M305.6 68a2.57 2.57 0 0 1 2.4 0l.2 .5a1.89 1.89 0 0 1-2.6 .3zM307.3 69.6v1.5l-1.8-1h2.7M307.3 65.6v1.5l-1.8-1h2.7M307.3 63.6v1.5l-1.8-1h2.7M308.8 77.9h4.3"/>
<path d="M308.8 62.9v27.2M309.9 68a2.45 2.45 0 0 1 2.3 0l.2 .5a1.65 1.65 0 0 1-2.7 0zM309.9 65.9l-.2 .7a.55 .55 0 0 0 .5 .4 .55 .55 0 0 0 .6-.3 .82 .82 0 0 1 .7-1 .82 .82 0 0 1 .9 .9 .86 .86 0 0 1-1.1 .5 .86 .86 0 0 1-.5-1l-.4-.3zM311.5 69.6v1.5l-1.8-1h2.7M311.5 63.6v1.5l-1.8-1h2.7M313.1 62.4v27.7M315.7 77.9h2.6M315.8 75.8h-1.6l1-1.7v2.7M316.6 74.3l.5-.2a1.78 1.78 0 0 1 0 2.7h-.2a1.97 1.97 0 0 1-.3-2.5zM380.6 69.9v1l1.2 .1a.82 .82 0 0 1 .1-1.1 .82 .82 0 0 1 1.1 0 .82 .82 0 0 1 .1 1.1l-.3 .1M380.6 68.9v-1.1l1.1 .6a.77 .77 0 0 1 1.2-.6 .77 .77 0 0 1-.1 1.3M380.8 66a2.48 2.48 0 0 1 2.4 0l.1 .5a1.15 1.15 0 0 1-1.5 .6l-1-.3-.2-.3z"/>
<path d="M380.8 64a2.21 2.21 0 0 1 2.4 0l.1 .5a1.12 1.12 0 0 1-1.5 .6l-1-.3-.2-.3zM43.1 99.5h2.3v1.3h-2.3zM61 99.5h2.3v1.3h-2.3zM141.6 95.8a.66 .66 0 0 0-.1 .7 .66 .66 0 0 0 .6 .4l.4-.3a.84 .84 0 0 1 .7-1.1 .84 .84 0 0 1 .9 .9 .86 .86 0 0 1-1 .6 .86 .86 0 0 1-.6-1l-.4-.4zM141.8 97.7a.63 .63 0 0 0-.2 .9l.4 .2a1.9 1.9 0 0 0 2.1-.5 .78 .78 0 0 0-.9-.7 .78 .78 0 0 0-.6 1l.6 .2M143.6 93.6h1M145.1 88.4v2.6M145.1 93.6v7.2M200.6 99.5h2.3v1.3h-2.3zM218.5 99.5h2.3v1.3h-2.3zM233.8 96.6l17.9 10.2h13.4M358.1 99.5h2.4v1.3h-2.4z"/>
<path d="M376 99.5h2.3v1.3h-2.3zM385.6 85h7.3M388.6 92.6v1h1.2a.71 .71 0 0 1 .1-1.1l.4-.1a.74 .74 0 0 1 .9 .4 .74 .74 0 0 1-.4 1M388.8 90.7a2.27 2.27 0 0 1 2.4 0l.1 .4a1.32 1.32 0 0 1-1.5 .7l-1-.3zM391.3 95h-2.7l.6 .5M392.3 87.6v10.6M32.2 117.2h2.6M37.5 116.7v19.3M37.5 117.2h6.8M40.4 113.9a.55 .55 0 0 0-.9-.2 1.63 1.63 0 0 0 .4 2.5 .77 .77 0 0 0 .6-1 .77 .77 0 0 0-1-.5l-.3 .6M42.3 113.5h-1l-.1 1.2a.79 .79 0 0 1 1.2 .1 .79 .79 0 0 1-.2 1.1 .79 .79 0 0 1-1.1-.2M44.3 116.7v22.2v-22.2"/>
<path d="M49.5 117.2h-2.6h12.6M50.7 114l.5-.5v2.7M52.4 113.5h1.3l-.9 2.7M54.7 113.7l.5-.2a1.63 1.63 0 0 1 .5 2.2l-.2 .3-.6 .2a2.01 2.01 0 0 1-.2-2.5zM62.2 116.7v22.2M64.8 117.2h134.4M119.8 100.8h25.9M124.1 114.2l.1-.5 .3-.2 .7 .2a.97 .97 0 0 1-.2 1.2l-1 1.3h1.4M126.2 113.5h1.1l-.6 1a.79 .79 0 0 1 .7 1.2 .79 .79 0 0 1-1.4 0M128.2 113.5h1.2l-.7 1a.8 .8 0 0 1 .7 1.2 .8 .8 0 0 1-1.4 0M130.3 113.7l.5-.2a1.22 1.22 0 0 1 .6 1.6l-.3 .9-.5 .2a1.95 1.95 0 0 1-.3-2.5zM145.1 103.5v2.6"/>
<path d="M201.8 116.7v22.2M204.4 117.2h12.6M208.1 114l.6-.5v2.7M209.9 113.5h1.4l-1 2.7M212.2 113.7l.5-.2a1.27 1.27 0 0 1 .6 1.6l-.3 .9-.5 .2a1.22 1.22 0 0 1-.6-1.5zM219.7 116.7v22.2M222.3 117.2h134.4M290.1 114.2l.1-.5a.66 .66 0 0 1 .9 0 .66 .66 0 0 1 .1 .8l-1.2 1.7h1.4M292.2 113.5h1.1l-.6 1a.78 .78 0 0 1 .7 1.2 .78 .78 0 0 1-1.4 0M294.2 113.5h1.1l-.6 1a.78 .78 0 0 1 .7 1.2 .78 .78 0 0 1-1.4 0M296.3 113.7l.5-.2a1.73 1.73 0 0 1 0 2.7h-.2a1.18 1.18 0 0 1-.6-1.5zM359.3 116.7v22.2"/>
<path d="M361.9 117.2h12.6h-2.6M365.7 114l.5-.5v2.7M367.4 113.5h1.4l-1.1 2.7M369.7 113.7l.4-.2a1.22 1.22 0 0 1 .7 1.6l-.3 .9-.5 .2a1.82 1.82 0 0 1-.3-2.5zM377.1 116.7v22.2v-22.2M377.1 117.2h6.9M380.1 113.9v-.2l-.6-.2a1.9 1.9 0 0 0-.2 2.5 .78 .78 0 0 0 .9-.6 .78 .78 0 0 0-.7-.9l-.5 .4-.1 .4M382 113.5h-1l-.1 1.2a.84 .84 0 0 1 1.4 .4 .84 .84 0 0 1-1 1.1l-.4-.5M384 116.7v19.3M385.6 100.8h7.3M386.6 117.2h2.6M24.7 138.1v1l1.1 .1a.82 .82 0 0 1 .1-1.1 .82 .82 0 0 1 1.1 0 .82 .82 0 0 1 0 1.1l-.2 .1"/>
<path d="M26.4 139.8v1.5l-1.7-1h2.6M28.1 137.6h7.7M28.6 132.4v2.6M28.6 137.6v4.8M41 125.3v1l1.1 .1a.84 .84 0 0 1 .5-1.3 .84 .84 0 0 1 1 .9l-.5 .5M41.3 127.2a.58 .58 0 0 0-.2 .9l1 .3a1.09 1.09 0 0 0 1.5-.6 .76 .76 0 0 0-.9-.7 .76 .76 0 0 0-.6 1l.6 .3M58.8 126.2v-1.1l1 .6a.79 .79 0 0 1 1.1-.6 .79 .79 0 0 1 .3 1.2l-.3 .1M58.8 123.2v1l1.2 .1a.81 .81 0 0 1 .1-1.1 .81 .81 0 0 1 1.1 0 .81 .81 0 0 1 0 1.1l-.3 .1M61.5 127v1.4l-1.9-1.3-.5 .1-.3 .3 .2 .6 .5 .2M107.2 137.6h2.3v1.3h-2.3zM111.4 137.6h2.3v1.3h-2.3zM190.2 137.6h2.3v1.3h-2.3z"/>
<path d="M194.4 137.6h2.4v1.3h-2.4zM198.4 125.2v1l1.2 .1a.86 .86 0 0 1 .5-1.3 .86 .86 0 0 1 1 .9l-.1 .3-.4 .2M198.4 121.2v1l1.2 .1a.8 .8 0 0 1 .1-1.1 .8 .8 0 0 1 1.1 0 .8 .8 0 0 1 .1 1.1l-.3 .1M198.8 123.1l-.2 .1-.2 .5a1.94 1.94 0 0 0 2.6 .3 .74 .74 0 0 0-.7-1 .74 .74 0 0 0-.7 1l.6 .3M201.1 127v1.4l-1.6-1.2h-.8l-.3 .3v.4l.3 .3 .4 .1M216.4 124.2v-1.1l1 .6v-.3a.79 .79 0 0 1 1.2-.3 .79 .79 0 0 1-.1 1.3M216.4 121.2v1l1.1 .1a.8 .8 0 0 1 .1-1.1 .8 .8 0 0 1 1 0 .8 .8 0 0 1 .1 1.1l-.2 .1M219 127v1.4l-1.3-1a.71 .71 0 0 0-1-.3 .71 .71 0 0 0-.2 1l.4 .2M219 126l-2.6-.9v1.3M224.7 137.6h2.3v1.3h-2.3zM228.9 137.6h2.3v1.3h-2.3zM307.7 137.6h2.3v1.3h-2.3z"/>
<path d="M311.9 137.6h2.3v1.3h-2.3zM356 127.2v1l1.1 .1a.71 .71 0 0 1 .1-1.2l.4-.1a.72 .72 0 0 1 1 .5 .72 .72 0 0 1-.5 .9M356 121.2v1l1.1 .1a.71 .71 0 0 1 .1-1.2l.4-.1a.74 .74 0 0 1 1 .5 .74 .74 0 0 1-.5 .9M356.1 125.3l1-.2a1.12 1.12 0 0 1 1.5 .7 1.24 1.24 0 0 1-1.5 .6l-1-.2zM356.3 123.1l-.2 .1-.1 .5a1.94 1.94 0 0 0 2.5 .3 .74 .74 0 0 0-.7-1 .74 .74 0 0 0-.7 1l.6 .3M373.8 127.2v1l1.2 .1a.79 .79 0 0 1 .1-1.1 .79 .79 0 0 1 1 0 .79 .79 0 0 1 .1 1.1l-.2 .1M373.8 124.2v-1.1l1 .6a.78 .78 0 0 1 1.2-.7 .78 .78 0 0 1 0 1.4M373.8 121.2v1l1.2 .1a.79 .79 0 0 1 .1-1.1 .79 .79 0 0 1 1 0 .79 .79 0 0 1 .1 1.1l-.2 .1M376.5 125.1v1.3l-1.3-1-.9-.3-.5 .4v.4l.7 .4M380.6 127.2v1l1.2 .1a.82 .82 0 0 1 .5-1.3 .82 .82 0 0 1 1 .9l-.1 .3-.4 .2M380.6 126.2v-1.1l1.1 .6a.76 .76 0 0 1 1.2-.6 .76 .76 0 0 1-.1 1.3M380.8 123.4a1.83 1.83 0 0 1 2.5 .2v.2a1.15 1.15 0 0 1-1.5 .6l-1-.2-.2-.4z"/>
<path d="M380.8 121.3l1-.3a1.15 1.15 0 0 1 1.5 .6v.2a1.5 1.5 0 0 1-2.1 .5l-.6-.5zM385.6 137.6h7.3M28.1 142.4h7.7M28.6 145v2.6M385.6 147.1h7.3M388.8 141l1-.3a1.3 1.3 0 0 1 1.5 .5v.3a1.6 1.6 0 0 1-2.1 .4l-.6-.4zM389.5 142.7a.68 .68 0 0 1 .8 .8 .68 .68 0 0 1-.9 .6 .64 .64 0 0 1-.7-.5 .64 .64 0 0 1 .3-.8l.5-.1a1.35 1.35 0 0 1 1.8 .7l-.1 .4-.3 .2M392.3 140.3v4.1"/>
</g>
<!-- layer: PDF_EL-Holes -->
<g fill="none" stroke="#000" stroke-width=".27">
<path d="M106.5 93.6h3.8M108.4 91.7v3.8M110.6 93.6h3.9M111.4 93.9h-1.9h1.9M112.6 91.7v3.8M189.5 93.6h3.8M191.4 91.7v3.8M193.6 93.6h3.9M195.6 91.7v3.8M224 93.6h3.8M225.9 91.7v3.8M228.1 93.6h3.9"/>
<path d="M230.1 91.7v3.8M306.9 93.6h3.9M308.8 91.7v3.8M311.1 93.6h3.9M313.1 91.7v3.8M42.4 142.4h3.8M44.3 140.4v3.9M60.2 142.4h3.9M62.2 140.4v3.9M199.8 142.4h3.9M201.8 140.4v3.9M217.7 142.4h3.9"/>
<path d="M219.7 140.4v3.9M357.3 142.4h3.9M359.3 140.4v3.9M375.2 142.4h3.9M377.1 140.4v3.9"/>
<circle cx="108.4" cy="93.6" r="1.12"/>
<circle cx="112.6" cy="93.6" r="1.12"/>
<circle cx="191.4" cy="93.6" r="1.12"/>
<circle cx="195.6" cy="93.6" r="1.12"/>
<circle cx="225.9" cy="93.6" r="1.12"/>
<circle cx="230" cy="93.6" r="1.12"/>
<circle cx="308.9" cy="93.6" r="1.12"/>
<circle cx="313.1" cy="93.6" r="1.12"/>
<circle cx="44.3" cy="142.3" r="1.12"/>
<circle cx="62.2" cy="142.3" r="1.12"/>
<circle cx="201.8" cy="142.3" r="1.12"/>
<circle cx="219.7" cy="142.3" r="1.12"/>
<circle cx="359.3" cy="142.3" r="1.12"/>
<circle cx="377.2" cy="142.3" r="1.12"/>
</g>
<!-- layer: PDF_Dimensions -->
<g fill="#000" stroke="#000" stroke-width=".27">
<path d="M37.5 47l2.6-.4v.9zM37.5 57.4l2.6-.4v.9zM105.7 57l2.7 .4-2.7 .5zM108.4 57.4l2.6-.4v.9zM192.9 57l2.7 .4-2.7 .5zM195.6 57.4l2.6-.4v.9zM223.3 57l2.6 .4-2.6 .5zM225.9 57.4l2.6-.4v.9zM310.4 57l2.7 .4-2.7 .5zM313.1 57.4l2.6-.4v.9zM381.4 46.6l2.6 .4-2.6 .5zM381.4 57l2.6 .4-2.6 .5z"/>
<path d="M105.7 77.4l2.7 .5-2.7 .3zM112.6 77.9l2.6-.5v.8zM188.8 77.4l2.6 .5-2.6 .3zM195.6 77.9l2.6-.5v.8zM223.3 77.4l2.6 .5-2.6 .3zM230.1 77.9l2.6-.5v.8zM306.2 77.4l2.6 .5-2.6 .3zM313.1 77.9l2.6-.5v.8zM144.7 91h.9l-.5 2.6zM231.5 95.3l2.5 .9-.4 .7zM391.9 98.2h.9l-.5 2.6zM392.3 85l.5 2.6h-.9z"/>
<path d="M34.8 116.8l2.7 .4-2.7 .4zM44.3 117.2l2.6-.4v.8zM59.5 116.8l2.7 .4-2.7 .4zM62.2 117.2l2.6-.4v.8zM145.1 100.8l.5 2.7h-.9zM199.2 116.8l2.6 .4-2.6 .4zM201.8 117.2l2.6-.4v.8zM217 116.8l2.7 .4-2.7 .4zM219.7 117.2l2.6-.4v.8zM356.7 116.8l2.6 .4-2.6 .4zM359.3 117.2l2.6-.4v.8zM374.5 116.8l2.6 .4-2.6 .4z"/>
<path d="M384 117.2l2.6-.4v.8zM28.2 135h.9l-.5 2.6zM28.6 142.4l.5 2.6h-.9zM392.3 137.6l.5 2.7h-.9zM391.9 144.4h.9l-.5 2.7z"/>
</g>
<text font-size="6.7" x="34.2" y="235.5">NOTES:-</text>
<g font-size="4.7">
<text x="323.8" y="187.9">01</text>
<text x="323.4" y="279.4">200_1109_0040</text>
<text x="376.7" y="279.2">00</text>
<text x="392.7" y="279.2">01</text>
</g>
<text font-size="4" x="17.9" y="21.3">A3</text>
<g font-size="3.3">
<text x="34.7" y="14.6">1</text>
<text x="84.6" y="14.6">2</text>
<text x="134.3" y="14.6">3</text>
<text x="184.1" y="14.6">4</text>
<text x="233.8" y="14.6">5</text>
<text x="282.9" y="14.6">6</text>
<text x="332.6" y="14.6">7</text>
<text x="382.3" y="14.6">8</text>
<text x="305.2" y="19.8">LIST OF ALL RELEVANT DRAWINGS OR DOCUMENTS THAT DIRECTLY</text>
<text x="305.2" y="24">RELATE TO THE CURRENT REVISION OF THE DRAWING</text>
<text x="12.3" y="25.6">A</text>
<text x="405.2" y="25.6">A</text>
<text x="305.6" y="33.5">DOCUMENT REFERENCE:</text>
<text x="12.6" y="75.3">B</text>
<text x="405.4" y="75.3">B</text>
<text x="12.5" y="125">C</text>
<text x="405.4" y="125">C</text>
<text x="12.5" y="174.8">D</text>
<text x="405.4" y="174.8">D</text>
<text x="330.8" y="183.5">PF</text>
<text x="342.7" y="183.4">SA</text>
<text x="330.8" y="190.6">DB</text>
<text x="342" y="190.6">22-09-20</text>
<text x="357.3" y="187.4">ISSUED FOR INFORMATION</text>
<text x="12.6" y="224.5">E</text>
<text x="405.5" y="224.5">E</text>
<text x="323.4" y="229.2">SSEN APPROACH 1 DESIGN</text>
<text x="345.6" y="238.3">VARIOUS</text>
<text x="378.4" y="238.3">VARIOUS</text>
<text x="37" y="244.7">1.</text>
<text x="44.6" y="244.7">ALL DIMENSIONS GIVEN IN MILLIMETRES (mm) U.N.O.</text>
<text x="37" y="248.9">2.</text>
<text x="44.6" y="248.9">THIS DOCUMENT BASED ON SSEN 200 1109 0033</text>
<text x="323.6" y="246.7">INTERMEDIATE CROSSARM</text>
<text x="37" y="253.1">3.</text>
<text x="37.1" y="257.3">4.</text>
<text x="44.5" y="257.3">GALVANISING SHALL BE IN ACCORDANCE WITH BS EN ISO 1461</text>
<text x="44.6" y="253.1">ALL MATERIAL SHALL BE IN ACCORDANCE WITH THE REQUIREMENTS OF BS EN 10025.</text>
<text x="37" y="261.5">5.</text>
<text x="44.6" y="261.5">WELDING SHALL BE IN ACCORDANCE WITH BS EN 1011-2</text>
<text x="344.9" y="258.7">For Information</text>
<text x="394.7" y="258.8">PF</text>
<text x="332.3" y="269.7">12.01.20</text>
<text x="332.4" y="264.2">NTS</text>
<text x="394.8" y="264.3">DB</text>
<text x="395" y="269.7">SA</text>
<text x="12.3" y="274.2">F</text>
<text x="405.2" y="274.2">F</text>
<text x="34.7" y="285.2">1</text>
<text x="84.6" y="285.2">2</text>
<text x="134.3" y="285.2">3</text>
<text x="184.1" y="285.2">4</text>
<text x="233.8" y="285.2">5</text>
<text x="282.9" y="285.2">6</text>
<text x="332.6" y="285.2">7</text>
<text x="382.3" y="285.2">8</text>
</g>
<g font-size="2.7">
<text x="323.6" y="180">Rev:</text>
<text x="330.8" y="179.6">Drawn:</text>
<text x="342.7" y="179.6">Approved:</text>
<text x="357.2" y="180">Description:</text>
<text x="330.8" y="187.5">Checked:</text>
<text x="342.7" y="187.5">Date:</text>
<text x="338.5" y="221.1">Perth, PH1 3AQ, UK</text>
<text x="338.6" y="217.8">SSE Inveralmond House, 200 Dunkeld Road</text>
<text x="368.1" y="221.1">www.sse.com</text>
</g>
<g font-size="2.6">
<text x="323.5" y="225.8">Project:</text>
<text x="323.5" y="238.3">Project Number:</text>
<text x="365.6" y="238.3">Location:</text>
<text x="323.8" y="243.1">Title:</text>
<text x="323.5" y="258.7">Drawing Status:</text>
<text x="380.1" y="258.8">Drawn:</text>
<text x="323.5" y="269.6">Date:</text>
<text x="323.7" y="264.2">Scale:</text>
<text x="380.2" y="264.3">Checked:</text>
<text x="380.5" y="269.7">Approved:</text>
<text x="323.5" y="274.5">Drawing Number:</text>
<text x="372.5" y="274.5">Sheet No:</text>
<text x="386.6" y="274.5">Revision No:</text>
</g>
<g font-size="2">
<text x="283.2" y="280.1">File Name: David Borrie small piece 2020 07 21.dwg</text>
<text x="303" y="276.6">Date Plotted: 22.09.2020</text>
</g>
</svg>
